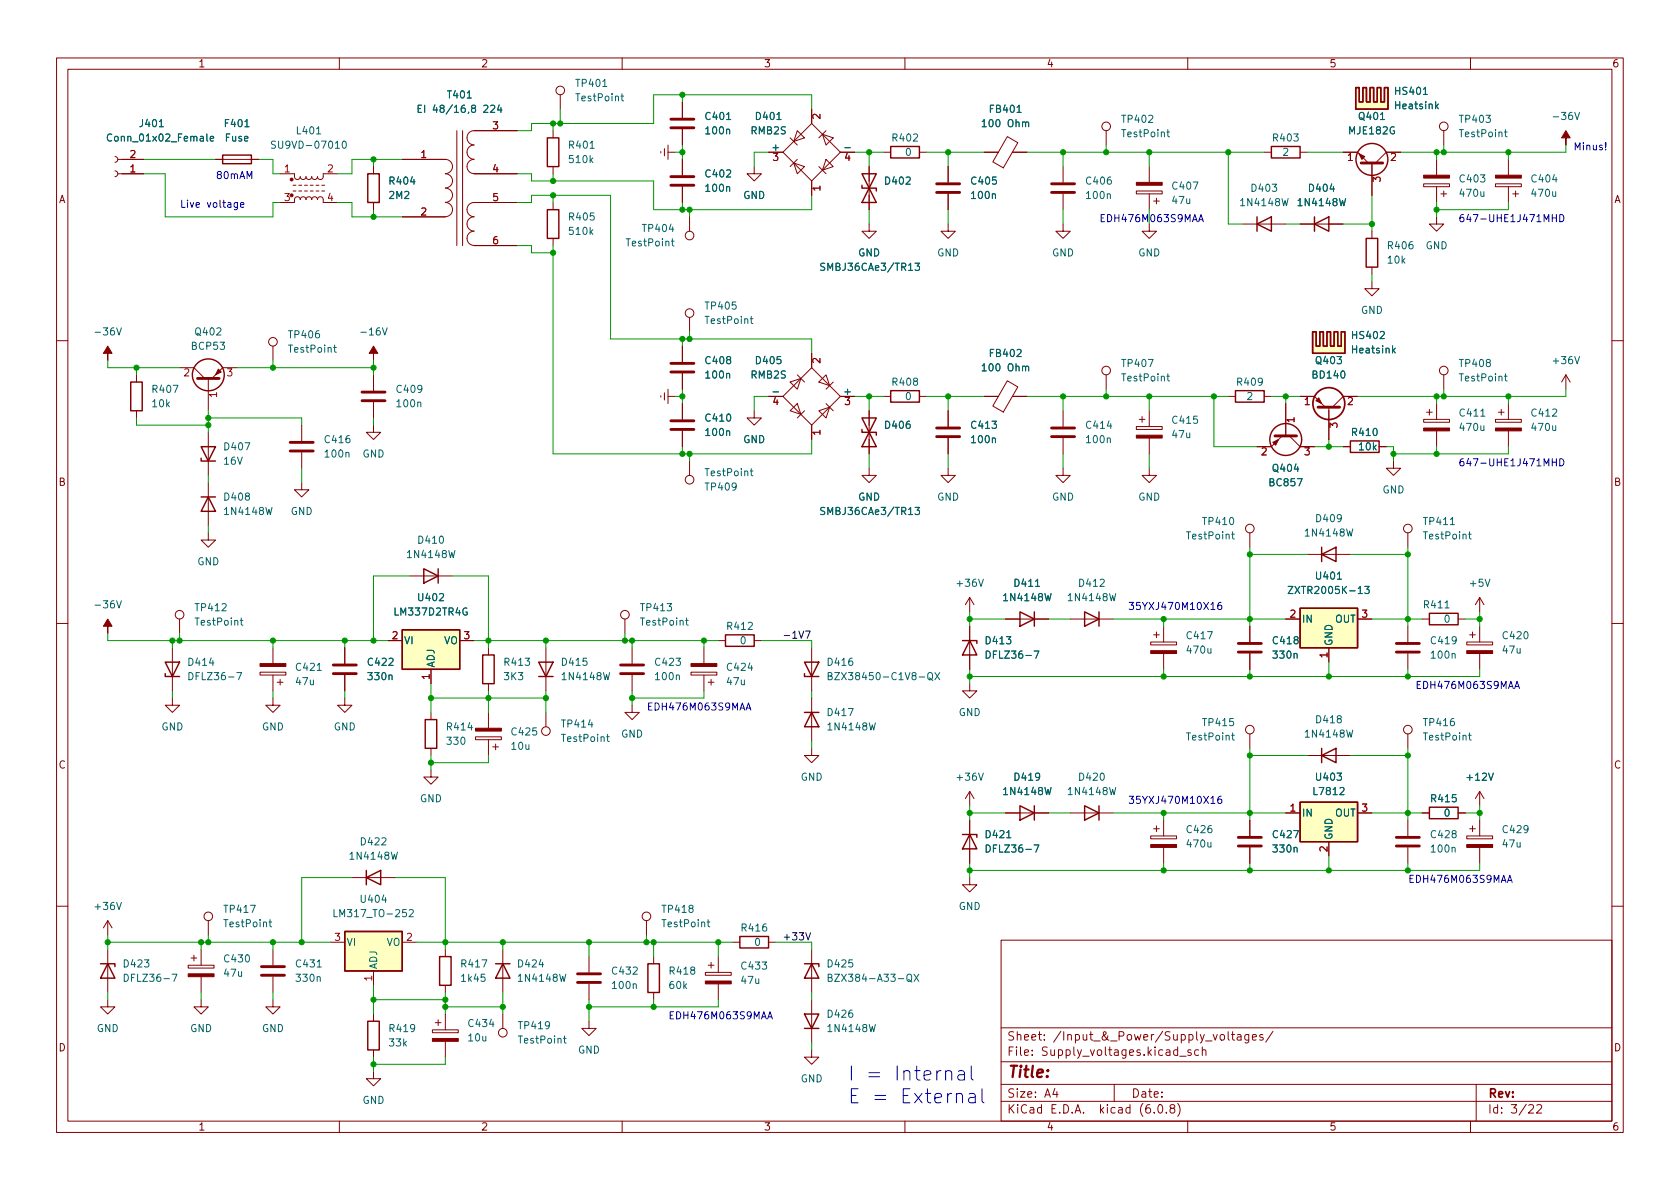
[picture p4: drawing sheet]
<svg xmlns="http://www.w3.org/2000/svg" width="297mm" height="210mm" viewBox="0 0 297 210" stroke-linecap="round" stroke-linejoin="round" font-family="sans-serif">
<g fill="none" stroke="#840000" stroke-width=".18">
<path d="M10 10.2h277v190.1h-277zM12 12.2h273v186.1h-273zM60 10.2v2M99.1 16.8v2.5M110 10.2v2M120.6 18v2.8M143.5 19.3v2.5M160 10.2v2M210 10.2v2M260 10.2v2M20.3 27.7l.4 .1 .1 .4-.1 .3-.4 .2M20.3 30.2l.4 .2 .1 .3-.1 .4-.4 .1"/>
<path d="M20.8 28.2h4.6M20.8 30.7h4.6M38.1 28.2h7.6M49.5 30.7h2.6v.8l.5 .2 .3-.1 .2-.4 .1 .4 .3 .1 .4-.1 .2-.4 .1 .4 .3 .1 .4-.1 .2-.4 .1 .4 .3 .1h.4l.2-.5 .2 .4 .4 .1 .4-.3v-.7h2.6M49.5 35.8h2.6v-.7l.5-.3 .3 .1 .2 .4 .1-.3 .3-.2 .4 .1 .2 .4 .2-.4 .4-.1 .3 .2 .1 .3 .2-.4 .4-.1 .3 .2 .1 .3 .2-.4 .4-.1 .4 .3v.7h2.6M51.8 33.8h.5M51.8 32.8h.5M52.8 33.8h.5M52.8 32.8h.5M53.8 33.8h.6M53.8 32.8h.6M54.9 33.8h.5"/>
<path d="M54.9 32.8h.5M55.9 33.8h.5M55.9 32.8h.5M56.9 33.8h.5M56.9 32.8h.5M66 29.5v1.2M66 35.8v1.3M71.1 28.2h7.6a1.27 1.27 0 0 1 1.3 1.3 1.27 1.27 0 0 1-1.3 1.2 1.26 1.26 0 0 1 1.3 1.3 1.26 1.26 0 0 1-1.3 1.2M71.1 38.3h7.6M78.7 33.3a1.27 1.27 0 0 1 1.3 1.2 1.27 1.27 0 0 1-1.3 1.3 1.26 1.26 0 0 1 1.3 1.3 1.26 1.26 0 0 1-1.3 1.2M80.8 23.1v20.3M81.8 23.1v20.3"/>
<path d="M83.8 38.3a1.26 1.26 0 0 0-1.2 1.3 1.26 1.26 0 0 0 1.2 1.3M83.8 28.2a1.26 1.26 0 0 0-1.2 1.2 1.26 1.26 0 0 0 1.2 1.3h7.6M91.4 35.8h-7.6a1.26 1.26 0 0 0-1.2 1.3 1.26 1.26 0 0 0 1.2 1.2M91.4 23.1h-7.6a1.27 1.27 0 0 0-1.2 1.3 1.27 1.27 0 0 0 1.2 1.2 1.26 1.26 0 0 0-1.2 1.3 1.26 1.26 0 0 0 1.2 1.3M97.8 23.1v1.3M97.8 29.5v1.2M97.8 35.8v1.3M116.8 26.8v.2M117.5 26.3v1.3M118.1 26.9h1.3M118.1 25.6v2.6M120.6 22.9v2.7"/>
<path d="M120.6 28.2v2.8M120.6 33v2.8M121.9 38.3v2.6M133.3 29.5v1.2h1.3l-1.3 1.3-1.2-1.3h1.2M135.9 26.9h2.5M138.4 26.9l5.1-5.1 5.1 5.1-5.1 5.1zM139.7 24.4l1.3 1.2M140.3 28.8l1.9 .7-1.2 1.2zM141 23.1l1.2 1.3-1.9 .6zM141 28.2l-1.3 1.3M143.5 32v2.5M144.8 29.5l1.2 1.2"/>
<path d="M145.4 23.7l1.9 .7-1.3 1.2zM146 28.2l1.3 1.3-1.9 .6zM146 23.1l-1.2 1.3M148.6 26.9h2.5M153.7 39.6v1.3h1.2l-1.2 1.3-1.3-1.3h1.3M153.7 29.5v7.6M156.2 26.9h1.3M162.6 26.9h1.2M167.6 39.6v1.3h1.3l-1.3 1.3-1.2-1.3h1.2M167.6 29.5v2.8M167.6 34.3v2.8M174 26.9h2.5"/>
<path d="M178.1 24.1l1.9 1.1-2.6 4.5-1.9-1.1zM179 26.9h2.6M188 39.6v1.3h1.2l-1.2 1.3-1.3-1.3h1.3M188 29.5v2.8M188 34.3v2.8M195.6 23.1v2.5M200.9 33.8h4.6v.5h-4.6zM203.2 39.6v1.3h1.3l-1.3 1.3-1.3-1.3h1.3M203.2 29.5v2.8M203.2 34.3v2.8M204 35.6h1M204.5 35v1.1"/>
<path d="M219.7 39.6h7.6M223.5 26.9h1.3M229.9 26.9h1.2M229.9 39.6h7.6M237.5 26.9h2.5l1.9 1.9M242.6 28.8v5.7M247.6 26.9h-2.5l-1.9 1.9M251.7 32.5h4.6v.5h-4.6zM254 38.3v1.3h1.3l-1.3 1.3-1.3-1.3h1.3M254 28.2v2.8M254 33v2.8M254.8 34.3h1"/>
<path d="M255.3 23.1v2.5M255.3 33.8v1M264.4 32.5h4.6v.5h-4.6zM266.7 28.2v2.8M266.7 33v2.8M267.5 34.3h1M268 33.8v1M83.8 40.9a1.26 1.26 0 0 0-1.2 1.2 1.26 1.26 0 0 0 1.2 1.3h7.6M97.8 42.2v1.2M121.9 56.1v2.6M242.6 49.8v1.2h1.2l-1.2 1.3-1.3-1.3h1.3M242.6 40.9v1.3"/>
<path d="M242.6 47.2v1.3M10 60.2h2M24.1 66.3v1.3M24.1 72.6v1.3M31.7 65h2.6l1.9 1.9M36.8 66.9v5.7M36.8 76.4v7.7M41.9 65h-2.5l-1.9 1.9M48.3 61.2v2.5M53.3 75.2v2.8M66 75.2v1.2h1.3l-1.3 1.3-1.2-1.3h1.2M66 66.3v2.8"/>
<path d="M66 71.1v2.8M116.8 70v.2M117.5 69.5v1.2M118.1 68.8v2.6M118.1 70.1h1.3M120.6 61.2v2.8M120.6 66v2.8M120.6 71.4v2.8M120.6 76.2v2.8M133.3 72.6v1.3h1.3l-1.3 1.3-1.2-1.3h1.2M135.9 70.1h2.5M139.7 67.6l1.9-.7-.6 1.9z"/>
<path d="M139.7 72.6l1.3-1.2 .6 1.9zM141 66.3l1.2 1.3M142.2 72.6l-1.2 1.3M143.5 65l5.1 5.1-5.1 5.1-5.1-5.1zM143.5 62.5v2.5M143.5 75.2v2.5M144.8 72.6l1.9-.6-.7 1.9zM146 66.3l.7 1.9-1.9-.6zM146 71.4l1.3 1.2M147.3 67.6l-1.3 1.2M148.6 70.1h2.5M153.7 72.6v7.7"/>
<path d="M156.2 70.1h1.3M162.6 70.1h1.2M167.6 72.6v2.8M167.6 77.5v2.8M174 70.1h2.5M178.1 67.3l1.9 1.1-2.6 4.5-1.9-1.1zM179 70.1h2.6M188 72.6v2.8M188 77.5v2.8M195.6 66.3v2.5M200.9 75.4h4.6v.5h-4.6zM201.4 74.2h1"/>
<path d="M201.9 73.7v1M203.2 72.6v2.8M203.2 77.5v2.8M217.2 70.1h1.2M223.5 70.1h1.3M226.7 77.1l-1.9 1.9h-2.6M227.3 71.4v5.7M228 77.1l1.9 1.9h2.5M229.9 70.1h2.5l1.9 1.9M234.9 72v5.7M237.5 79h1.3M240 70.1h-2.5l-1.9 1.9"/>
<path d="M243.8 79h1.3M251.7 74.2h4.6v.5h-4.6zM252.2 72.9h1M252.7 72.4v1M254 71.4v2.8M254 76.2v2.8M255.3 66.3v2.5M264.4 74.2h4.6v.5h-4.6zM264.9 72.9h1M265.4 72.4v1M266.7 71.4v2.8M266.7 76.2v2.8"/>
<path d="M276.9 66.3l-.8 1.3M276.9 66.3v2.5M276.9 66.3l.7 1.3M285 60.2h2M36.8 94.2v1.3h1.3l-1.3 1.3-1.2-1.3h1.2M36.8 85.3v7.7M53.3 85.3v1.3h1.3l-1.3 1.3-1.2-1.3h1.2M53.3 80v2.8M121.9 81.5v2.6M153.7 82.8v1.3h1.2l-1.2 1.2-1.3-1.2h1.3M167.6 82.8v1.3h1.3l-1.3 1.2-1.2-1.2h1.2M188 82.8v1.3h1.2l-1.2 1.2-1.3-1.2h1.3"/>
<path d="M203.2 82.8v1.3h1.3l-1.3 1.2-1.3-1.2h1.3M221 94.2v2.6M231.1 98h7.7M246.4 81.5v1.3h1.2l-1.2 1.3-1.3-1.3h1.3M248.9 94.2v2.6M10 110.2h2M30.5 114.5v7.7M31.7 109.5v2.5M46 118.9h4.5v.5h-4.5zM48.3 114.5v2.8M48.3 119.4v2.8M61 114.5v2.8"/>
<path d="M61 119.4v2.8M68.6 113.3h2.5M72.4 101.8h7.6M76.2 118.4v2.5M81.3 113.3h2.5M86.4 114.5v1.3M96.5 114.5v7.7M110.5 109.5v2.5M111.8 114.5v2.8M111.8 119.4v2.8M122.2 118.9h4.5v.5h-4.5zM124.5 114.5v2.8"/>
<path d="M124.5 119.4v2.8M127 113.3h1.3M133.3 113.3h1.3M143.5 114.5v7.7M171.4 105.7v2.5M171.4 110.7v7.7M171.4 105.7l-.7 1.2M171.4 105.7l.8 1.2M177.8 109.5h7.6M189.2 109.5h7.6M203.5 113.5h4.5v.5h-4.5zM204 112.3h1"/>
<path d="M204.5 111.8v1M205.7 110.7v2.8M205.7 115.6v2.8M221 110.7v2.8M221 115.6v2.8M227.3 109.5h2.6M234.9 114.5v2.6M240 109.5h2.6M248.9 110.7v2.8M248.9 115.6v2.8M251.5 109.5h1.2M257.8 109.5h1.3"/>
<path d="M259.3 113.5h4.6v.5h-4.6zM259.8 112.3h1.1M260.3 111.8v1M261.6 105.7v2.5M261.6 110.7v2.8M261.6 115.6v2.8M261.6 105.7l-.7 1.2M261.6 105.7l.8 1.2M285 110.2h2M30.5 123.4v1.3h1.2l-1.2 1.3-1.3-1.3h1.3M48.3 123.4v1.3h1.2l-1.2 1.3-1.3-1.3h1.3M49 120.6h1"/>
<path d="M49.5 120.1v1.1M61 123.4v1.3h1.2l-1.2 1.3-1.3-1.3h1.3M76.2 136.1v1.3h1.3l-1.3 1.3-1.3-1.3h1.3M76.2 126v1.2M76.2 132.3v1.3M84.1 130.3h4.5v.5h-4.5zM86.4 120.9v1.3M86.4 126v2.8M86.4 130.8v2.8M87.1 132.1h1M87.6 131.6v1M96.5 126v2.5"/>
<path d="M111.8 124.7v1.3h1.2l-1.2 1.2-1.3-1.2h1.3M125.2 120.6h1M125.7 120.1v1.1M143.5 132.3v1.3h1.3l-1.3 1.3-1.3-1.3h1.3M143.5 123.4v7.7M171.4 120.9v1.3h1.3l-1.3 1.2-1.2-1.2h1.2M171.4 139.9v2.6M171.4 139.9l-.7 1.3M171.4 139.9l.8 1.3M221 129.8v2.5M231.1 133.6h7.7M248.9 129.8v2.5"/>
<path d="M261.6 139.9v2.6M261.6 139.9l-.7 1.3M261.6 139.9l.8 1.3M62.2 155.2h7.6M171.4 155.2v1.3h1.3l-1.3 1.2-1.2-1.2h1.2M171.4 145v7.6M177.8 143.8h7.6M189.2 143.8h7.6M203.5 147.8h4.5v.5h-4.5zM204 146.6h1M204.5 146v1.1M205.7 145v2.8"/>
<path d="M205.7 149.9v2.7M221 145v2.8M221 149.9v2.7M227.3 143.8h2.6M234.9 148.8v2.6M240 143.8h2.6M248.9 145v2.8M248.9 149.9v2.7M251.5 143.8h1.2M257.8 143.8h1.3M259.3 147.8h4.6v.5h-4.6zM259.8 146.6h1.1"/>
<path d="M260.3 146v1.1M261.6 145v2.8M261.6 149.9v2.7M10 160.2h2M19 176.8v1.2h1.3l-1.3 1.3-1.2-1.3h1.2M19 162.8l-.7 1.3M19 162.8v2.5M19 167.9v7.6M19 162.8l.8 1.3M33.3 170.7h4.5v.5h-4.5zM33.8 169.4h1M34.3 168.9v1"/>
<path d="M35.6 176.8v1.2h1.2l-1.2 1.3-1.3-1.3h1.3M35.6 167.9v2.8M35.6 172.7v2.8M36.8 162.8v2.5M48.3 176.8v1.2h1.2l-1.2 1.3-1.3-1.3h1.3M48.3 167.9v2.8M48.3 172.7v2.8M58.4 166.6h2.6M66 171.7v2.5M66 179.3v1.3M71.1 166.6h2.6M78.7 167.9v1.3"/>
<path d="M78.7 174.2v1.3M78.7 179.3v2.8M88.9 167.9v7.6M88.9 179.3v2.6M104.1 169.2v2.8M104.1 174v2.8M114.3 162.8v2.5M115.6 169.2v1.2M115.6 175.5v1.3M124.7 172h4.6v.5h-4.6zM125.2 170.7h1M125.7 170.2v1"/>
<path d="M127 169.2v2.8M127 174v2.8M129.5 166.6h1.3M135.9 166.6h1.3M143.5 167.9v7.6M143.5 176.8v7.6M177 166.3h108v32h-108zM285 160.2h2M60 198.3v2M66 189.5v1.2h1.3l-1.3 1.3-1.2-1.3h1.2M66 185.7v1.2M76.5 182.1h4.5v.5h-4.5z"/>
<path d="M77 180.8h1M77.5 180.3v1.1M78.7 184.1v2.8M104.1 180.6v1.3h1.3l-1.3 1.2-1.2-1.2h1.2M110 198.3v2M143.5 185.7v1.2h1.3l-1.3 1.3-1.3-1.3h1.3M160 198.3v2M177 194.8h108M177 191.8h108M177 187.8h108M177 181.8h108M186.5 192.5l-.4 1h1"/>
<path d="M186.9 193v1M197 191.8v3M204.1 196.7v.1M204.9 195.4l.2-.1a.81 .81 0 0 1 .6 .7 .81 .81 0 0 1-.3 .8h-.2a.81 .81 0 0 1-.6-.6 .81 .81 0 0 1 .3-.8zM206.2 196.7v.1M207.1 196l-.2-.3v-.2l.2-.2 .5 .1 .1 .2-.1 .2-.6 .2-.1 .3v.4l.2 .1h.5l.1-.3-.1-.4-.2-.1M208.2 195.1a1.72 1.72 0 0 1 0 2.3M208.6 186.8h1.1M210 198.3v2M210.6 185.7l-.4-.1-.2 .2 .1 .3 .5 .1v.4h-.6M211.9 185.7l-.4-.1-.3 .3v.4l.2 .3h.5M212.6 185.8l.2-.2 .3 .1 .1 .9"/>
<path d="M212.6 185.1v1.5M217.1 182.4v1.3l.3 .2M217.7 182.9h.6M217.9 182.4v1.3l.4 .2M218.8 183h.6v.9M219.4 183.3l-.5 .1a.29 .29 0 0 0-.2 .2 .29 .29 0 0 0 .2 .3h.5M220.8 182.9v1.2l-.3 .3h-.4M220.8 183l-.4-.1-.3 .3v.4l.1 .3h.6M221.4 183.4l.7-.1v-.3l-.5-.1-.2 .2 .1 .8h.6M223.3 183l-.4-.1-.2 .2 .1 .3 .5 .1v.4h-.6M225.1 182.4l-1.3 1.9M260 198.3v2"/>
<path d="M261 191.8v6.5M270.3 195.5l.6-.2 .2 .2 .1 .3-1 1h1M271.7 195.5l.6-.2 .2 .2 .1 .3-.9 1h.9"/>
<circle cx="99.1" cy="16" r=".76"/>
<circle cx="195.6" cy="22.3" r=".76"/>
<circle cx="255.3" cy="22.3" r=".76"/>
<circle cx="121.9" cy="41.7" r=".76"/>
<circle cx="121.9" cy="55.4" r=".76"/>
<circle cx="48.3" cy="60.4" r=".76"/>
<circle cx="195.6" cy="65.5" r=".76"/>
<circle cx="255.3" cy="65.5" r=".76"/>
<circle cx="121.9" cy="84.8" r=".76"/>
<circle cx="221" cy="93.5" r=".76"/>
<circle cx="248.9" cy="93.5" r=".76"/>
<circle cx="31.7" cy="108.7" r=".76"/>
<circle cx="110.5" cy="108.7" r=".76"/>
<circle cx="96.5" cy="129.3" r=".76"/>
<circle cx="221" cy="129" r=".76"/>
<circle cx="248.9" cy="129" r=".76"/>
<circle cx="36.8" cy="162" r=".76"/>
<circle cx="114.3" cy="162" r=".76"/>
<circle cx="88.9" cy="182.6" r=".76"/>
</g>
<g fill="none" stroke="#840000" stroke-width=".25">
<path d="M239.7 15.5h.6v2.5h.7v-2.5h.6v2.5h.6v-2.5h.7v2.5h.6v-2.5h.6v2.5h.7v-2.5h.6v3.8h-5.7zM39.4 27.4h5v1.6h-5zM65 30.7h2.1v5.1h-2.1zM96.8 37.1h2v5.1h-2zM96.8 24.4h2v5.1h-2zM152.4 32.8v.5h2.5v.5M152.4 30.7h2.5l-2.5 5.1h2.5zM157.5 25.9h5.1v2h-5.1zM222.2 39.6l2.6-1.3v2.6zM222.2 38.3v2.6M224.8 25.9h5.1v2h-5.1zM232.4 39.6l2.5-1.3v2.6z"/>
<path d="M232.4 38.3v2.6M232.1 58.7h.6v2.5h.6v-2.5h.7v2.5h.6v-2.5h.7v2.5h.6v-2.5h.6v2.5h.7v-2.5h.6v3.8h-5.7zM241.6 42.2h2v5h-2zM23.1 67.6h2v5h-2zM35.6 79h2.5l-1.3 2.5zM152.4 75.9v.5h2.5v.6M152.4 73.9h2.5l-2.5 5.1h2.5zM157.5 69.1h5.1v2h-5.1zM218.4 69.1h5.1v2h-5.1zM238.8 78h5v2h-5zM35.6 81v.5h2.5M35.6 87.9h2.5"/>
<path d="M36.8 87.9l1.3 2.5h-2.5zM233.7 98l2.5-1.2v2.5zM233.7 96.8v2.5M29.2 119.1v.5h2.5M29.2 117.1h2.5l-1.2 2.5zM71.1 111.4h10.2v7h-10.2zM74.9 100.6l2.6 1.2-2.6 1.3zM77.5 100.6v2.5M85.3 115.8h2.1v5.1h-2.1zM95.2 117.1h2.6l-1.3 2.5zM95.2 119.6h2.6M128.3 112.3h5v2h-5z"/>
<path d="M142.2 119.1v.5h2.6M142.2 117.1h2.6l-1.3 2.5zM170.2 113.3h2.5v.5M171.4 113.3l1.3 2.5h-2.5zM180.3 108.2l2.6 1.3-2.6 1.2zM182.9 108.2v2.5M191.8 108.2l2.5 1.3-2.5 1.2zM194.3 108.2v2.5M229.9 107.6h10.1v6.9h-10.1zM252.7 108.5h5.1v2h-5.1zM75.2 127.2h2v5.1h-2zM142.2 126h2.6"/>
<path d="M143.5 126l1.3 2.5h-2.6zM233.7 133.6l2.5-1.3v2.6zM233.7 132.3v2.6M64.8 155.2l2.5-1.3v2.6zM64.8 153.9v2.6M170.2 147.6h2.5v.5M171.4 147.6l1.3 2.5h-2.5zM180.3 142.5l2.6 1.3-2.6 1.2zM182.9 142.5v2.5M191.8 142.5l2.5 1.3-2.5 1.2zM194.3 142.5v2.5M229.9 141.9h10.1v6.9h-10.1z"/>
<path d="M252.7 142.7h5.1v2.1h-5.1zM17.8 170.4h2.5v.5M19 170.4l1.3 2.6h-2.5zM61 164.7h10.1v7h-10.1zM77.7 169.2h2.1v5h-2.1zM87.6 170.4h2.6M88.9 170.4l1.3 2.6h-2.6zM114.6 170.4h2v5.1h-2zM130.8 165.6h5.1v2h-5.1zM142.2 170.4h2.6v.5M142.2 179.3h2.6l-1.3 2.6zM143.5 170.4l1.3 2.6h-2.6z"/>
<path d="M65 180.6h2.1v5.1h-2.1zM142.2 181.9h2.6"/>
<circle cx="242.6" cy="28.2" r="2.82"/>
<circle cx="36.8" cy="66.3" r="2.82"/>
<circle cx="227.3" cy="77.7" r="2.82"/>
</g>
<g fill="none" stroke="#006464" stroke-width=".18">
<path d="M73.9 19.2h.5M74.5 18.6h-.6v1.3h.6M88.3 18.5l-.3 .9h.7M88.6 19v.9M109.8 17h.5M110 16.6v1.1l.3 .1M19.8 23.8a.6 .6 0 0 0-.9 .4 .6 .6 0 0 0 .6 .8l.3-.2M37.2 24.5l.6-.1-.1-.2-.3-.1-.2 .2v.6h.5M48.7 25h-.5l-.2 .2 .1 .3 .6 .2v.4l-.2 .1h-.5M60.6 25.1l.2-.1a.68 .68 0 0 1 .4 .6 .68 .68 0 0 1-.4 .6l-.2-.1-.1-.4zM181.3 21.7l.2-.1h.3l.1 .8M206.3 23.3h.5"/>
<path d="M206.5 22.9v1.1l.3 .2M266 23.3h.5M266.2 22.9v1.1l.3 .2M118.7 42.6h.5M118.9 42.2v1.1l.3 .2M132.6 56.4h.5M132.8 55.9v1.1l.3 .2M145.8 46.6l-.5-.1-.1 .2v.3l.5 .3 .1 .3-.2 .2h-.5M161.8 46.5h.8l-.4 .5 .3 .1v.6l-.2 .1-.5-.1M59 61.4h.5M59.2 61v1.1l.3 .2M181.3 64.9l.2-.2 .3 .1 .1 .8"/>
<path d="M206.3 66.5h.5M206.5 66.1v1.1l.3 .2M266 66.5h.5M266.2 66.1v1.1l.3 .2M132.6 83.3h.5M132.8 82.9v1.1l.3 .1M145.8 89.8l-.5-.1-.1 .1v.4l.5 .2 .1 .4-.2 .2-.5-.1M161.8 89.7h.8l-.4 .5 .3 .1v.6l-.2 .1-.5-.1M217.8 94.5h.4M217.9 94v1.1l.3 .2M259.6 94.5h.5M259.8 94v1.1l.3 .2"/>
<path d="M33.4 118.9a.64 .64 0 0 1 .7 .7 .64 .64 0 0 1-.7 .6zM41.9 118.9h.8l-.5 1.3M42.5 109.7h.5M42.7 109.3v1.1l.3 .2M121.2 109.7h.5M121.4 109.3v1.1l.3 .2M146.4 119.5h.6l.1-.2-.1-.2-.6-.2v1.3h.5l.2-.1 .1-.3-.3-.3M165.3 118.9l.8 1.3M166.1 118.9l-.8 1.3M174.4 115.1a.64 .64 0 0 1 .7 .7 .64 .64 0 0 1-.7 .6zM182.8 115.1h.9l-.6 1.3M227.8 103.7h.8l-.8 1.3h.8"/>
<path d="M241.3 103.7h.8l-.4 .5 .3 .1v.5l-.2 .2-.5-.2M107.2 130.3h.5M107.4 129.9v1l.3 .2M217.8 130h.4M217.9 129.6v1.1l.3 .2M259.6 130h.5M259.8 129.6v1.1l.3 .2M174.4 149.4a.64 .64 0 0 1 .7 .6 .64 .64 0 0 1-.7 .7zM182.8 149.4h.9l-.6 1.3M22 172.3a.64 .64 0 0 1 .7 .6 .64 .64 0 0 1-.7 .6zM30.4 172.3h.9l-.6 1.2M47.6 163h.4"/>
<path d="M47.7 162.6v1.1l.3 .2M59.1 160.8v1.3h.6M72.4 161l.4-.2 .3 .4-.8 .9h.8M125 163h.5M125.2 162.6v1.1l.3 .2M146.4 172.9l.6-.1 .1-.2-.1-.2-.6-.1v1.2h.5l.2-.1 .1-.3-.3-.2M161.6 172.3l.9 1.2M162.5 172.3l-.9 1.2M99.6 183.6h.5M99.8 183.2v1.1l.3 .2"/>
</g>
<g fill="none" stroke="#840000" stroke-width=".51">
<path d="M118.6 32.8h4.1M118.6 31.2h4.1M118.6 22.6h4.1M118.6 21.1h4.1M165.6 34h4.1M165.6 32.5h4.1M185.9 34h4.1M185.9 32.5h4.1M240.7 28.8h3.8M34.9 66.9h3.8M51.3 79.8h4.1M51.3 78.2h4.1"/>
<path d="M64 70.9h4.1M64 69.3h4.1M118.6 65.8h4.1M118.6 64.3h4.1M118.6 75.9h4.1M118.6 74.4h4.1M165.6 77.2h4.1M165.6 75.7h4.1M185.9 77.2h4.1M185.9 75.7h4.1M225.4 77.1h3.8M58.9 119.1h4.1"/>
<path d="M58.9 117.6h4.1M109.7 119.1h4.1M109.7 117.6h4.1M218.9 115.3h4.1M218.9 113.8h4.1M246.9 115.3h4.1M246.9 113.8h4.1M218.9 149.6h4.1M218.9 148.1h4.1M246.9 149.6h4.1M246.9 148.1h4.1M46.2 172.5h4.1"/>
<path d="M46.2 170.9h4.1M102.1 173.7h4.1M102.1 172.2h4.1"/>
</g>
<g fill="#840000" stroke="#840000" stroke-width=".18">
<path d="M84.1 128.8h4.5v.5h-4.5z"/>
<path d="M122.2 117.3h4.5v.6h-4.5z"/>
<path d="M251.7 75.7h4.6v.5h-4.6z"/>
<path d="M264.4 75.7h4.6v.5h-4.6z"/>
<path d="M225 78.2l1.1-.5-.5 1z"/>
<path d="M232.7 70.9l.5-.5 .5 1z"/>
<path d="M259.3 149.3h4.6v.6h-4.6z"/>
<path d="M33.3 172.2h4.5v.5h-4.5z"/>
<path d="M200.9 77h4.6v.5h-4.6z"/>
<path d="M240.3 27.2l1 .5-.5 .5z"/>
<path d="M264.4 31h4.6v.5h-4.6z"/>
<path d="M251.7 31h4.6v.5h-4.6z"/>
<path d="M19 109.5l.8 1.2h-.8v1.3v-1.3h-.7z"/>
<path d="M276.9 23.1l.7 1.3h-.7v1.2v-1.2h-.8z"/>
<path d="M259.3 115.1h4.6v.5h-4.6z"/>
<path d="M203.5 149.3h4.5v.6h-4.5z"/>
<path d="M46 117.3h4.5v.6h-4.5z"/>
<path d="M76.5 183.6h4.5v.5h-4.5z"/>
<path d="M203.5 115.1h4.5v.5h-4.5z"/>
<path d="M38.6 65.3l.5 .5-1 .5z"/>
<path d="M19 61.2l.8 1.3h-.8v1.2v-1.2h-.7z"/>
<path d="M124.7 173.5h4.6v.5h-4.6z"/>
<path d="M66 61.2l.8 1.3h-.8v1.2v-1.2h-.7z"/>
<path d="M200.9 32.3h4.6v.5h-4.6z"/>
<circle cx="51.6" cy="31.7" r=".25"/>
</g>
<g fill="#ffffc2" stroke="#ffffc2" stroke-width=".18">
<path d="M71.1 111.4h10.2v7h-10.2z"/>
<path d="M232.1 58.7h.6v2.5h.6v-2.5h.7v2.5h.6l-.6 1.3h-1.9z"/>
<path d="M234.6 58.7h.7v2.5h.6v-2.5h.6v2.5h.7v-2.5h.6v3.8h-3.8l.6-1.3z"/>
<path d="M229.9 141.9h10.1v6.9h-10.1z"/>
<path d="M61 164.7h10.1v7h-10.1z"/>
<path d="M239.7 15.5h.6v2.5h.7v-2.5h.6v2.5h.6l-.6 1.3h-1.9z"/>
<path d="M242.2 15.5h.7v2.5h.6v-2.5h.6v2.5h.7v-2.5h.6v3.8h-3.8l.6-1.3z"/>
<path d="M229.9 107.6h10.1v6.9h-10.1z"/>
</g>
<path d="M233 72h3.9z" fill="#840000" stroke="#840000" stroke-width=".51"/>
<circle cx="234.9" cy="71.4" r="2.82" fill="none" stroke="#840000" stroke-width=".3"/>
<path d="M138.7 112.4h.9M138.7 165.7h.9" fill="none" stroke="#0f0f0f" stroke-width=".18"/>
<g fill="none" stroke="#0000c2" stroke-width=".18">
<path d="M42 35.8v1.1l-.3 .2-.3-.1M42 35.9l-.4-.1-.2 .3 .1 .5h.5M42.5 36.2l.6-.1v-.2l-.4-.1-.2 .2 .1 .6h.5M211.9 39.2l.4-1.3 .5 1.3M212 38.8h.7M274.5 38.5h.7M275.2 37.9v1.3M275.8 37.9a.64 .64 0 0 1 .7 .7 .64 .64 0 0 1-.7 .6zM283.9 26.4v.1M283.9 25.2v.8M274.5 81.7h.7M275.2 81.1v1.3"/>
<path d="M275.8 81.1a.64 .64 0 0 1 .7 .7 .64 .64 0 0 1-.7 .6zM214.1 107.8h.7M215.9 106.5l-.3 .1a.86 .86 0 0 0 0 1.2l.4-.1v-.5l-.2-.2h-.2l-.3 .2M131.9 125.6l.4-1.3 .5 1.3M132 125.2h.6M267.8 121.8l.4-1.3 .5 1.3M267.9 121.4h.6M214.1 142.1h.7M215.9 140.8l-.3 .1a.86 .86 0 0 0 0 1.2l.4-.1v-.5l-.2-.2h-.2l-.3 .2M266.5 156l.5-1.2 .4 1.2M266.7 155.7h.6M135.8 179.8h.7"/>
<path d="M135.7 180.2l.4-1.3 .5 1.3M167.2 189.6a.62 .62 0 0 1 1.1 .1v1.3M169.1 193.6a.62 .62 0 0 1 1.1 .1v1.3M169.5 189.4l.2-.1 .7 .1 .1 .3v1.3M170.5 189.9l-.8 .1a.49 .49 0 0 0-.4 .5 .49 .49 0 0 0 .4 .5l.8-.1M171.4 193.5l.2-.1 .7 .1 .1 .2v1.3M171.7 188.5v2.1l.4 .4M172.4 194l-.8 .1a.49 .49 0 0 0-.4 .4 .49 .49 0 0 0 .4 .5l.8-.1M173.6 192.5v2.2l.4 .3"/>
</g>
<g fill="none" stroke="#009600" stroke-width=".18">
<path d="M99.1 19.3v2.5M120.6 16.8v1.2M143.5 19.3v-2.5h-27.9v5h-21.6v1.3h-2.6M25.4 30.7h3.8v7.6h19.1v-2.5h1.2M25.4 28.2h12.7M45.7 28.2h2.6v2.5h1.2M59.7 35.8h2.5v2.5h8.9M66 28.2v1.3M66 37.1v1.2M71.1 28.2h-8.9v2.5h-2.5M91.4 35.8h2.6v-1.3h13.9v25.4h35.6v2.6M91.4 30.7h2.6v1.3h21.6v5.1h27.9v-2.6"/>
<path d="M97.8 21.8v1.3M97.8 30.7v1.3M97.8 34.5v1.3M119.4 26.9h1.2M120.6 25.6v2.6M120.6 35.8v1.3M121.9 37.1v1.2M135.9 26.9h-2.6v2.6M151.1 26.9h5.1M153.7 26.9v2.6M153.7 37.1v2.5M163.8 26.9h10.2"/>
<path d="M167.6 26.9v2.6M167.6 37.1v2.5M181.6 26.9h41.9M188 26.9v2.6M188 37.1v2.5M195.6 25.6v1.3M203.2 26.9v2.6M203.2 37.1v2.5M217.2 26.9v12.7h2.5M227.3 39.6h2.6M231.1 26.9h6.4M237.5 39.6h5.1"/>
<path d="M242.6 34.5v6.4M254 26.9v1.3M254 35.8v2.5M255.3 25.6v1.3M266.7 35.8v1.3h-12.7M266.7 26.9v1.3M276.9 25.6v1.3h-29.3M91.4 43.4h2.6v1.3h3.8M97.8 43.4v36.9h45.7v-2.6M120.6 59.9v1.3M121.9 58.7v1.2M242.6 48.5v1.3"/>
<path d="M19 63.7v1.3h12.7M24.1 65v1.3M24.1 73.9v1.3h12.7M36.8 73.9h16.5v1.3M36.8 72.6v3.8M41.9 65h24.1M48.3 63.7v1.3M66 63.7v2.6M66 73.9v1.3M119.4 70.1h1.2M120.6 68.8v2.6M120.6 79v1.3"/>
<path d="M135.9 70.1h-2.6v2.5M151.1 70.1h5.1M153.7 70.1v2.5M163.8 70.1h10.2M167.6 70.1v2.5M181.6 70.1h35.6M188 70.1v2.5M195.6 68.8v1.3M203.2 70.1v2.5M214.6 70.1v8.9h7.6M224.8 70.1h5.1M227.3 70.1v1.3"/>
<path d="M232.4 79h5.1M234.9 77.7v1.3M245.1 79h1.3v2.5M254 70.1v1.3M254 79v1.3M255.3 68.8v1.3M266.7 79v1.3h-20.3M266.7 70.1v1.3M276.9 68.8v1.3h-36.9M36.8 84.1v1.2M36.8 93v1.2M53.3 82.8v2.5"/>
<path d="M121.9 80.3v1.2M153.7 80.3v2.5M167.6 80.3v2.5M188 80.3v2.5M203.2 80.3v2.5M221 96.8v13.9M221 98h10.1M238.8 98h10.1M248.9 96.8v13.9M19 112v1.3h49.6M30.5 113.3v1.2M31.7 112v1.3"/>
<path d="M48.3 113.3v1.2M61 113.3v1.2M72.4 101.8h-6.4v11.5M80 101.8h6.4v12.7M83.8 113.3h43.2M96.5 113.3v1.2M110.5 112v1.3M111.8 113.3v1.2M124.5 113.3v1.2M134.6 113.3h8.9v1.2M171.4 108.2v2.5M171.4 118.4v2.5"/>
<path d="M171.4 109.5h6.4M185.4 109.5h3.8M196.8 109.5h30.5M205.7 109.5v1.2M205.7 118.4v1.2M221 118.4v1.2M234.9 117.1v2.5M242.6 109.5h8.9M248.9 118.4v1.2M259.1 109.5h2.5M261.6 108.2v2.5M261.6 118.4v1.2h-90.2"/>
<path d="M30.5 122.2v1.2M48.3 122.2v1.2M61 122.2v1.2M76.2 123.4h20.3M76.2 120.9v5.1M76.2 133.6v2.5M86.4 122.2v3.8M86.4 133.6v1.3h-10.2M96.5 122.2v3.8M111.8 122.2v2.5M124.5 122.2v1.2h-12.7M143.5 122.2v1.2"/>
<path d="M143.5 131.1v1.2M221 133.6h10.1M221 132.3v12.7M238.8 133.6h10.1M248.9 132.3v12.7M62.2 155.2h-8.9v11.4M69.8 155.2h8.9v12.7M171.4 143.8h6.4M171.4 142.5v2.5M171.4 152.6v2.6M185.4 143.8h3.8M196.8 143.8h30.5"/>
<path d="M205.7 143.8v1.2M205.7 152.6v1.3M221 152.6v1.3M234.9 151.4v2.5M242.6 143.8h8.9M248.9 152.6v1.3M259.1 143.8h2.5M261.6 152.6v1.3h-90.2M261.6 142.5v2.5M19 165.3v2.6M19 175.5v1.3M19 166.6h39.4"/>
<path d="M35.6 166.6v1.3M35.6 175.5v1.3M36.8 165.3v1.3M48.3 166.6v1.3M48.3 175.5v1.3M66 174.2v5.1M66 176.8h12.7M73.7 166.6h55.8M78.7 175.5v3.8M78.7 178h10.2M88.9 166.6v1.3M88.9 175.5v3.8"/>
<path d="M104.1 166.6v2.6M104.1 176.8v3.8M114.3 165.3v1.3M115.6 166.6v2.6M115.6 176.8v1.2M127 176.8v1.2h-22.9M127 166.6v2.6M137.2 166.6h6.3v1.3M143.5 175.5v1.3M66 186.9v2.6M78.7 186.9v1.3h-12.7M143.5 184.4v1.3"/>
</g>
<g fill="#009600" stroke="#009600" stroke-width=".18">
<circle cx="97.8" cy="21.8" r=".46"/>
<circle cx="97.8" cy="32" r=".46"/>
<circle cx="99.1" cy="21.8" r=".46"/>
<circle cx="120.6" cy="37.1" r=".46"/>
<circle cx="120.6" cy="16.8" r=".46"/>
<circle cx="120.6" cy="26.9" r=".46"/>
<circle cx="66" cy="176.8" r=".46"/>
<circle cx="19" cy="166.6" r=".46"/>
<circle cx="53.3" cy="166.6" r=".46"/>
<circle cx="48.3" cy="166.6" r=".46"/>
<circle cx="78.7" cy="166.6" r=".46"/>
<circle cx="35.6" cy="166.6" r=".46"/>
<circle cx="36.8" cy="166.6" r=".46"/>
<circle cx="66" cy="188.2" r=".46"/>
<circle cx="66" cy="28.2" r=".46"/>
<circle cx="97.8" cy="44.7" r=".46"/>
<circle cx="97.8" cy="34.5" r=".46"/>
<circle cx="66" cy="38.3" r=".46"/>
<circle cx="115.6" cy="166.6" r=".46"/>
<circle cx="114.3" cy="166.6" r=".46"/>
<circle cx="104.1" cy="166.6" r=".46"/>
<circle cx="127" cy="166.6" r=".46"/>
<circle cx="88.9" cy="166.6" r=".46"/>
<circle cx="104.1" cy="178" r=".46"/>
<circle cx="78.7" cy="178" r=".46"/>
<circle cx="78.7" cy="176.8" r=".46"/>
<circle cx="88.9" cy="178" r=".46"/>
<circle cx="115.6" cy="178" r=".46"/>
<circle cx="111.8" cy="113.3" r=".46"/>
<circle cx="110.5" cy="113.3" r=".46"/>
<circle cx="86.4" cy="123.4" r=".46"/>
<circle cx="76.2" cy="123.4" r=".46"/>
<circle cx="96.5" cy="123.4" r=".46"/>
<circle cx="111.8" cy="123.4" r=".46"/>
<circle cx="96.5" cy="113.3" r=".46"/>
<circle cx="86.4" cy="113.3" r=".46"/>
<circle cx="124.5" cy="113.3" r=".46"/>
<circle cx="121.9" cy="59.9" r=".46"/>
<circle cx="120.6" cy="59.9" r=".46"/>
<circle cx="120.6" cy="80.3" r=".46"/>
<circle cx="121.9" cy="80.3" r=".46"/>
<circle cx="121.9" cy="37.1" r=".46"/>
<circle cx="120.6" cy="70.1" r=".46"/>
<circle cx="66" cy="113.3" r=".46"/>
<circle cx="76.2" cy="134.9" r=".46"/>
<circle cx="30.5" cy="113.3" r=".46"/>
<circle cx="31.7" cy="113.3" r=".46"/>
<circle cx="61" cy="113.3" r=".46"/>
<circle cx="48.3" cy="113.3" r=".46"/>
<circle cx="66" cy="65" r=".46"/>
<circle cx="36.8" cy="75.2" r=".46"/>
<circle cx="36.8" cy="73.9" r=".46"/>
<circle cx="24.1" cy="65" r=".46"/>
<circle cx="48.3" cy="65" r=".46"/>
<circle cx="195.6" cy="26.9" r=".46"/>
<circle cx="203.2" cy="26.9" r=".46"/>
<circle cx="167.6" cy="26.9" r=".46"/>
<circle cx="188" cy="26.9" r=".46"/>
<circle cx="217.2" cy="26.9" r=".46"/>
<circle cx="153.7" cy="26.9" r=".46"/>
<circle cx="171.4" cy="119.6" r=".46"/>
<circle cx="171.4" cy="143.8" r=".46"/>
<circle cx="171.4" cy="153.9" r=".46"/>
<circle cx="171.4" cy="109.5" r=".46"/>
<circle cx="254" cy="80.3" r=".46"/>
<circle cx="246.4" cy="80.3" r=".46"/>
<circle cx="234.9" cy="79" r=".46"/>
<circle cx="214.6" cy="70.1" r=".46"/>
<circle cx="255.3" cy="70.1" r=".46"/>
<circle cx="254" cy="70.1" r=".46"/>
<circle cx="266.7" cy="70.1" r=".46"/>
<circle cx="227.3" cy="70.1" r=".46"/>
<circle cx="248.9" cy="153.9" r=".46"/>
<circle cx="261.6" cy="143.8" r=".46"/>
<circle cx="248.9" cy="143.8" r=".46"/>
<circle cx="248.9" cy="133.6" r=".46"/>
<circle cx="167.6" cy="70.1" r=".46"/>
<circle cx="195.6" cy="70.1" r=".46"/>
<circle cx="188" cy="70.1" r=".46"/>
<circle cx="153.7" cy="70.1" r=".46"/>
<circle cx="203.2" cy="70.1" r=".46"/>
<circle cx="254" cy="26.9" r=".46"/>
<circle cx="254" cy="37.1" r=".46"/>
<circle cx="242.6" cy="39.6" r=".46"/>
<circle cx="266.7" cy="26.9" r=".46"/>
<circle cx="255.3" cy="26.9" r=".46"/>
<circle cx="248.9" cy="109.5" r=".46"/>
<circle cx="221" cy="119.6" r=".46"/>
<circle cx="234.9" cy="119.6" r=".46"/>
<circle cx="248.9" cy="119.6" r=".46"/>
<circle cx="221" cy="98" r=".46"/>
<circle cx="221" cy="109.5" r=".46"/>
<circle cx="261.6" cy="109.5" r=".46"/>
<circle cx="248.9" cy="98" r=".46"/>
<circle cx="205.7" cy="153.9" r=".46"/>
<circle cx="221" cy="143.8" r=".46"/>
<circle cx="234.9" cy="153.9" r=".46"/>
<circle cx="221" cy="133.6" r=".46"/>
<circle cx="221" cy="153.9" r=".46"/>
<circle cx="205.7" cy="119.6" r=".46"/>
<circle cx="205.7" cy="109.5" r=".46"/>
<circle cx="205.7" cy="143.8" r=".46"/>
</g>
<g font-size="3.5" fill="#0000c2">
<text x="149.9" y="191.1">I = Internal</text>
<text x="149.9" y="195.1">E = External</text>
</g>
<text font-size="2.8" fill="#840000" x="178" y="190.6">Title:</text>
<g font-size="2.1" fill="#840000">
<text x="178" y="184">Sheet: /Input_&amp;_Power/Supply_voltages/</text>
<text x="178" y="186.7">File: Supply_voltages.kicad_sch</text>
<text x="178" y="196.9">KiCad E.D.A. kicad (6.0.8)</text>
<text x="178" y="194.1">Size: A4</text>
<text x="200" y="194.1">Date:</text>
<text x="263" y="194.1">Rev:</text>
<text x="263" y="196.9">Id: 3/22</text>
</g>
<g font-size="1.8" fill="#840000">
<text x="35" y="11.9">1</text>
<text x="85" y="11.9">2</text>
<text x="135" y="11.9">3</text>
<text x="185" y="11.9">4</text>
<text x="235" y="11.9">5</text>
<text x="285" y="11.9">6</text>
<text x="10.3" y="35.9">A</text>
<text x="285.3" y="35.9">A</text>
<text x="10.3" y="85.9">B</text>
<text x="285.3" y="85.9">B</text>
<text x="10.3" y="135.9">C</text>
<text x="285.3" y="135.9">C</text>
<text x="10.3" y="185.9">D</text>
<text x="285.3" y="185.9">D</text>
<text x="35" y="199.9">1</text>
<text x="85" y="199.9">2</text>
<text x="135" y="199.9">3</text>
<text x="185" y="199.9">4</text>
<text x="235" y="199.9">5</text>
<text x="285" y="199.9">6</text>
</g>
<g font-size="1.8" fill="#006464">
<text x="79.3" y="17.4">T401</text>
<text x="102" y="17.9">TestPoint</text>
<text x="102" y="15.4">TP401</text>
<text x="246.8" y="16.8">HS401</text>
<text x="24.9" y="22.5">J401</text>
<text x="39.9" y="22.5">F401</text>
<text x="52.6" y="23.7">L401</text>
<text x="75.5" y="19.9">EI 48/16,8 224</text>
<text x="124.9" y="21.2">C401</text>
<text x="124.9" y="23.7">100n</text>
<text x="132.8" y="23.7">RMB2S</text>
<text x="133.8" y="21.2">D401</text>
<text x="174.1" y="22.5">100 Ohm</text>
<text x="175.1" y="19.9">FB401</text>
<text x="198.5" y="21.7">TP402</text>
<text x="238.6" y="23.7">MJE182G</text>
<text x="240.4" y="21.2">Q401</text>
<text x="246.8" y="19.3">Heatsink</text>
<text x="258.2" y="21.7">TP403</text>
<text x="275" y="21.2">-36V</text>
<text x="19.6" y="25">Conn_01x02_Female</text>
<text x="39.8" y="25">Fuse</text>
<text x="48.9" y="26.3">SU9VD-07010</text>
<text x="100.7" y="26.3">R401</text>
<text x="100.8" y="28.8">510k</text>
<text x="136.6" y="26.7">+</text>
<text x="149.6" y="26.7">-</text>
<text x="157.9" y="25">R402</text>
<text x="160.1" y="27.6">0</text>
<text x="198.5" y="24.3">TestPoint</text>
<text x="225.2" y="25">R403</text>
<text x="226.8" y="27.6">2</text>
<text x="258.2" y="24.3">TestPoint</text>
<text x="68.9" y="35.2">2M2</text>
<text x="69" y="32.6">R404</text>
<text x="124.9" y="31.4">C402</text>
<text x="124.9" y="33.9">100n</text>
<text x="131.4" y="35.2">GND</text>
<text x="156.6" y="32.6">D402</text>
<text x="171.9" y="32.6">C405</text>
<text x="171.9" y="35.2">100n</text>
<text x="192.2" y="32.6">C406</text>
<text x="192.2" y="35.2">100n</text>
<text x="207.4" y="33.5">C407</text>
<text x="221.4" y="33.9">D403</text>
<text x="231.6" y="33.9">D404</text>
<text x="258.2" y="32.3">C403</text>
<text x="258.3" y="34.8">470u</text>
<text x="270.9" y="32.3">C404</text>
<text x="271" y="34.8">470u</text>
<text x="100.7" y="39">R405</text>
<text x="100.8" y="41.5">510k</text>
<text x="113.8" y="41">TP404</text>
<text x="207.3" y="36.1">47u</text>
<text x="219.6" y="36.4">1N4148W</text>
<text x="229.7" y="36.4">1N4148W</text>
<text x="110.9" y="43.6">TestPoint</text>
<text x="145.7" y="47.9">SMBJ36CAe3/TR13</text>
<text x="151.7" y="45.3">GND</text>
<text x="165.7" y="45.3">GND</text>
<text x="186" y="45.3">GND</text>
<text x="201.2" y="45.3">GND</text>
<text x="245.4" y="46.6">10k</text>
<text x="245.5" y="44.1">R406</text>
<text x="252" y="44.1">GND</text>
<text x="17.2" y="59.3">-36V</text>
<text x="34.7" y="59.3">Q402</text>
<text x="51.2" y="59.8">TP406</text>
<text x="64.2" y="59.3">-16V</text>
<text x="124.9" y="57.3">TestPoint</text>
<text x="124.9" y="54.7">TP405</text>
<text x="239.2" y="59.9">HS402</text>
<text x="240.6" y="55.5">GND</text>
<text x="34" y="61.8">BCP53</text>
<text x="51.2" y="62.4">TestPoint</text>
<text x="124.9" y="64.4">C408</text>
<text x="133.8" y="64.4">D405</text>
<text x="174.1" y="65.7">100 Ohm</text>
<text x="175.1" y="63.1">FB402</text>
<text x="198.5" y="64.9">TP407</text>
<text x="232.8" y="64.4">Q403</text>
<text x="239.2" y="62.5">Heatsink</text>
<text x="258.2" y="64.9">TP408</text>
<text x="274.8" y="64.4">+36V</text>
<text x="27.1" y="69.5">R407</text>
<text x="70.3" y="69.5">C409</text>
<text x="124.9" y="66.9">100n</text>
<text x="132.8" y="66.9">RMB2S</text>
<text x="136.9" y="69.8">-</text>
<text x="149.3" y="69.8">+</text>
<text x="157.9" y="68.2">R408</text>
<text x="160.1" y="70.7">0</text>
<text x="198.5" y="67.4">TestPoint</text>
<text x="218.9" y="68.2">R409</text>
<text x="220.5" y="70.7">2</text>
<text x="232.2" y="66.9">BD140</text>
<text x="258.2" y="67.4">TestPoint</text>
<text x="27" y="72">10k</text>
<text x="70.3" y="72">100n</text>
<text x="124.9" y="74.5">C410</text>
<text x="124.9" y="77.1">100n</text>
<text x="156.6" y="75.8">D406</text>
<text x="171.9" y="75.8">C413</text>
<text x="192.2" y="75.8">C414</text>
<text x="207.3" y="77.5">47u</text>
<text x="207.4" y="74.9">C415</text>
<text x="239.2" y="77.1">R410</text>
<text x="258.2" y="73.7">C411</text>
<text x="258.3" y="76.2">470u</text>
<text x="270.9" y="73.7">C412</text>
<text x="271" y="76.2">470u</text>
<text x="39.6" y="82.2">16V</text>
<text x="39.8" y="79.6">D407</text>
<text x="57.6" y="78.4">C416</text>
<text x="57.6" y="80.9">100n</text>
<text x="64.1" y="80.9">GND</text>
<text x="131.4" y="78.4">GND</text>
<text x="171.9" y="78.4">100n</text>
<text x="192.2" y="78.4">100n</text>
<text x="225.2" y="83.4">Q404</text>
<text x="240.4" y="79.6">10k</text>
<text x="39.8" y="88.5">D408</text>
<text x="124.9" y="84.2">TestPoint</text>
<text x="124.9" y="86.7">TP409</text>
<text x="151.7" y="88.5">GND</text>
<text x="165.7" y="88.5">GND</text>
<text x="186" y="88.5">GND</text>
<text x="201.2" y="88.5">GND</text>
<text x="224.6" y="86">BC857</text>
<text x="244.4" y="87.2">GND</text>
<text x="39.9" y="91.1">1N4148W</text>
<text x="51.4" y="91.1">GND</text>
<text x="145.7" y="91.1">SMBJ36CAe3/TR13</text>
<text x="210" y="95.4">TestPoint</text>
<text x="212.8" y="92.8">TP410</text>
<text x="231" y="94.9">1N4148W</text>
<text x="232.8" y="92.3">D409</text>
<text x="251.9" y="95.4">TestPoint</text>
<text x="251.9" y="92.8">TP411</text>
<text x="34.9" y="99.9">GND</text>
<text x="72.3" y="98.7">1N4148W</text>
<text x="74.1" y="96.1">D410</text>
<text x="17.2" y="107.6">-36V</text>
<text x="74.1" y="106.3">U402</text>
<text x="169.4" y="103.8">+36V</text>
<text x="177.7" y="106.3">1N4148W</text>
<text x="179.5" y="103.8">D411</text>
<text x="189.1" y="106.3">1N4148W</text>
<text x="190.9" y="103.8">D412</text>
<text x="228.8" y="105">ZXTR2005K-13</text>
<text x="232.8" y="102.5">U401</text>
<text x="251.9" y="107.6">R411</text>
<text x="260" y="103.8">+5V</text>
<text x="34.7" y="110.6">TestPoint</text>
<text x="34.7" y="108.1">TP412</text>
<text x="70" y="108.8">LM337D2TR4G</text>
<text x="71.4" y="113.9">VI</text>
<text x="78.5" y="113.9">VO</text>
<text x="113.4" y="110.6">TestPoint</text>
<text x="113.4" y="108.1">TP413</text>
<text x="128.7" y="111.4">R412</text>
<text x="130.9" y="113.9">0</text>
<text x="174.4" y="113.9">D413</text>
<text x="210" y="113">C417</text>
<text x="225.2" y="113.9">C418</text>
<text x="230.1" y="110.1">IN</text>
<text x="236" y="110.1">OUT</text>
<text x="253.1" y="113.9">C419</text>
<text x="255.4" y="110.1">0</text>
<text x="265.8" y="113">C420</text>
<text x="33.4" y="117.7">D414</text>
<text x="52.5" y="118.6">C421</text>
<text x="65.2" y="117.7">C422</text>
<text x="76.8" y="118.1" transform="rotate(-90 76.8 118.1)">ADJ</text>
<text x="89.3" y="117.7">R413</text>
<text x="99.5" y="117.7">D415</text>
<text x="116" y="117.7">C423</text>
<text x="128.7" y="118.6">C424</text>
<text x="146.5" y="117.7">D416</text>
<text x="174.9" y="116.5">DFLZ36-7</text>
<text x="210" y="115.6">470u</text>
<text x="225.2" y="116.5">330n</text>
<text x="235.6" y="114.3" transform="rotate(-90 235.6 114.3)">GND</text>
<text x="253.2" y="116.5">100n</text>
<text x="265.8" y="115.6">47u</text>
<text x="34" y="120.3">DFLZ36-7</text>
<text x="52.4" y="121.2">47u</text>
<text x="65.2" y="120.3">330n</text>
<text x="89.2" y="120.3">3K3</text>
<text x="99.6" y="120.3">1N4148W</text>
<text x="116" y="120.3">100n</text>
<text x="128.6" y="121.2">47u</text>
<text x="147.9" y="120.3">BZX38450-C1V8-QX</text>
<text x="28.5" y="129.2">GND</text>
<text x="46.3" y="129.2">GND</text>
<text x="59" y="129.2">GND</text>
<text x="79.2" y="129.2">R414</text>
<text x="79.2" y="131.7">330</text>
<text x="90.6" y="130">C425</text>
<text x="99.5" y="131.2">TestPoint</text>
<text x="99.5" y="128.6">TP414</text>
<text x="109.8" y="130.4">GND</text>
<text x="146.5" y="126.6">D417</text>
<text x="146.6" y="129.2">1N4148W</text>
<text x="169.5" y="126.6">GND</text>
<text x="210" y="130.9">TestPoint</text>
<text x="212.8" y="128.4">TP415</text>
<text x="231" y="130.4">1N4148W</text>
<text x="232.8" y="127.9">D418</text>
<text x="251.9" y="130.9">TestPoint</text>
<text x="251.9" y="128.4">TP416</text>
<text x="90.5" y="132.6">10u</text>
<text x="74.2" y="141.9">GND</text>
<text x="141.5" y="138">GND</text>
<text x="169.4" y="138">+36V</text>
<text x="177.7" y="140.6">1N4148W</text>
<text x="179.5" y="138">D419</text>
<text x="189.1" y="140.6">1N4148W</text>
<text x="190.9" y="138">D420</text>
<text x="232.4" y="140.6">L7812</text>
<text x="232.8" y="138">U403</text>
<text x="253.2" y="141.9">R415</text>
<text x="259.5" y="138">+12V</text>
<text x="63.9" y="149.5">D422</text>
<text x="174.4" y="148.2">D421</text>
<text x="210" y="147.3">C426</text>
<text x="210" y="149.9">470u</text>
<text x="225.2" y="148.2">C427</text>
<text x="230.1" y="144.4">IN</text>
<text x="235.6" y="148.6" transform="rotate(-90 235.6 148.6)">GND</text>
<text x="236" y="144.4">OUT</text>
<text x="253.1" y="148.2">C428</text>
<text x="255.4" y="144.4">0</text>
<text x="265.8" y="149.9">47u</text>
<text x="265.8" y="147.3">C429</text>
<text x="62.1" y="152">1N4148W</text>
<text x="174.9" y="150.7">DFLZ36-7</text>
<text x="225.2" y="150.7">330n</text>
<text x="253.2" y="150.7">100n</text>
<text x="17" y="160.9">+36V</text>
<text x="39.8" y="161.4">TP417</text>
<text x="63.9" y="159.6">U404</text>
<text x="117.2" y="161.4">TP418</text>
<text x="169.5" y="160.9">GND</text>
<text x="39.8" y="164">TestPoint</text>
<text x="59.8" y="162.2">LM317_TO-252</text>
<text x="61.2" y="167.3">VI</text>
<text x="68.3" y="167.3">VO</text>
<text x="117.2" y="164">TestPoint</text>
<text x="131.2" y="164.7">R416</text>
<text x="133.4" y="167.3">0</text>
<text x="22" y="171.1">D423</text>
<text x="22.5" y="173.6">DFLZ36-7</text>
<text x="39.7" y="172.7">47u</text>
<text x="39.8" y="170.2">C430</text>
<text x="52.5" y="171.1">C431</text>
<text x="52.5" y="173.6">330n</text>
<text x="66.7" y="171.4" transform="rotate(-90 66.7 171.4)">ADJ</text>
<text x="81.7" y="171.1">R417</text>
<text x="81.7" y="173.6">1k45</text>
<text x="91.7" y="171.1">D424</text>
<text x="91.9" y="173.6">1N4148W</text>
<text x="108.4" y="172.3">C432</text>
<text x="118.5" y="172.3">R418</text>
<text x="131.1" y="174">47u</text>
<text x="131.2" y="171.4">C433</text>
<text x="146.5" y="171.1">D425</text>
<text x="147.7" y="173.6">BZX384-A33-QX</text>
<text x="108.4" y="174.9">100n</text>
<text x="118.4" y="174.9">60k</text>
<text x="146.5" y="180">D426</text>
<text x="17.1" y="182.5">GND</text>
<text x="33.6" y="182.5">GND</text>
<text x="46.3" y="182.5">GND</text>
<text x="68.9" y="185">33k</text>
<text x="69" y="182.5">R419</text>
<text x="82.9" y="184.1">10u</text>
<text x="83" y="181.6">C434</text>
<text x="91.8" y="184.5">TestPoint</text>
<text x="91.8" y="182">TP419</text>
<text x="146.6" y="182.5">1N4148W</text>
<text x="102.2" y="186.3">GND</text>
<text x="141.5" y="191.4">GND</text>
<text x="64.1" y="195.2">GND</text>
</g>
<g font-size="1.8" fill="#a90000">
<text x="87.1" y="22.9">3</text>
<text x="145" y="21.1" transform="rotate(-90 145 21.1)">2</text>
<text x="23" y="27.9">2</text>
<text x="74.4" y="27.9">1</text>
<text x="136.7" y="28.4">3</text>
<text x="149.4" y="28.4">4</text>
<text x="238.3" y="28.4">1</text>
<text x="245.9" y="28.4">2</text>
<text x="23" y="30.5">1</text>
<text x="50.3" y="30.5">1</text>
<text x="50.3" y="35.6">3</text>
<text x="57.9" y="30.5">2</text>
<text x="57.9" y="35.6">4</text>
<text x="87.1" y="30.5">4</text>
<text x="87.1" y="35.6">5</text>
<text x="145" y="33.8" transform="rotate(-90 145 33.8)">1</text>
<text x="244.1" y="32.2" transform="rotate(-90 244.1 32.2)">3</text>
<text x="74.4" y="38.1">2</text>
<text x="87.1" y="43.2">6</text>
<text x="145" y="64.2" transform="rotate(-90 145 64.2)">2</text>
<text x="32.5" y="66.5">2</text>
<text x="38.4" y="70.3" transform="rotate(-90 38.4 70.3)">1</text>
<text x="40.1" y="66.5">3</text>
<text x="136.7" y="71.6">4</text>
<text x="149.4" y="71.6">3</text>
<text x="230.6" y="71.6">1</text>
<text x="238.3" y="71.6">2</text>
<text x="145" y="76.9" transform="rotate(-90 145 76.9)">1</text>
<text x="228.9" y="74.7" transform="rotate(-90 228.9 74.7)">1</text>
<text x="236.5" y="75.7" transform="rotate(-90 236.5 75.7)">3</text>
<text x="223" y="80.5">2</text>
<text x="230.6" y="80.5">3</text>
<text x="69.4" y="113">2</text>
<text x="82.1" y="113">3</text>
<text x="228.1" y="109.2">2</text>
<text x="240.8" y="109.2">3</text>
<text x="234.7" y="116.3" transform="rotate(-90 234.7 116.3)">1</text>
<text x="75.9" y="120.1" transform="rotate(-90 75.9 120.1)">1</text>
<text x="228.1" y="143.5">1</text>
<text x="240.8" y="143.5">3</text>
<text x="234.7" y="150.6" transform="rotate(-90 234.7 150.6)">2</text>
<text x="59.2" y="166.4">3</text>
<text x="71.9" y="166.4">2</text>
<text x="65.8" y="173.5" transform="rotate(-90 65.8 173.5)">1</text>
</g>
<g font-size="1.8" fill="#0000c2">
<text x="278.1" y="26.6">Minus!</text>
<text x="38.1" y="31.6">80mAM</text>
<text x="31.7" y="36.7">Live voltage</text>
<text x="194.3" y="39.3">EDH476M063S9MAA</text>
<text x="257.8" y="39.3">647-UHE1J471MHD</text>
<text x="257.8" y="82.4">647-UHE1J471MHD</text>
<text x="199.4" y="107.8">35YXJ470M10X16</text>
<text x="114.3" y="125.6">EDH476M063S9MAA</text>
<text x="250.2" y="121.8">EDH476M063S9MAA</text>
<text x="199.4" y="142.1">35YXJ470M10X16</text>
<text x="248.9" y="156.1">EDH476M063S9MAA</text>
<text x="118.1" y="180.2">EDH476M063S9MAA</text>
</g>
<g font-size="1.8" fill="#0f0f0f">
<text x="139.8" y="112.9">-1V7</text>
<text x="139.3" y="166.3">+33V</text>
</g>
</svg>
